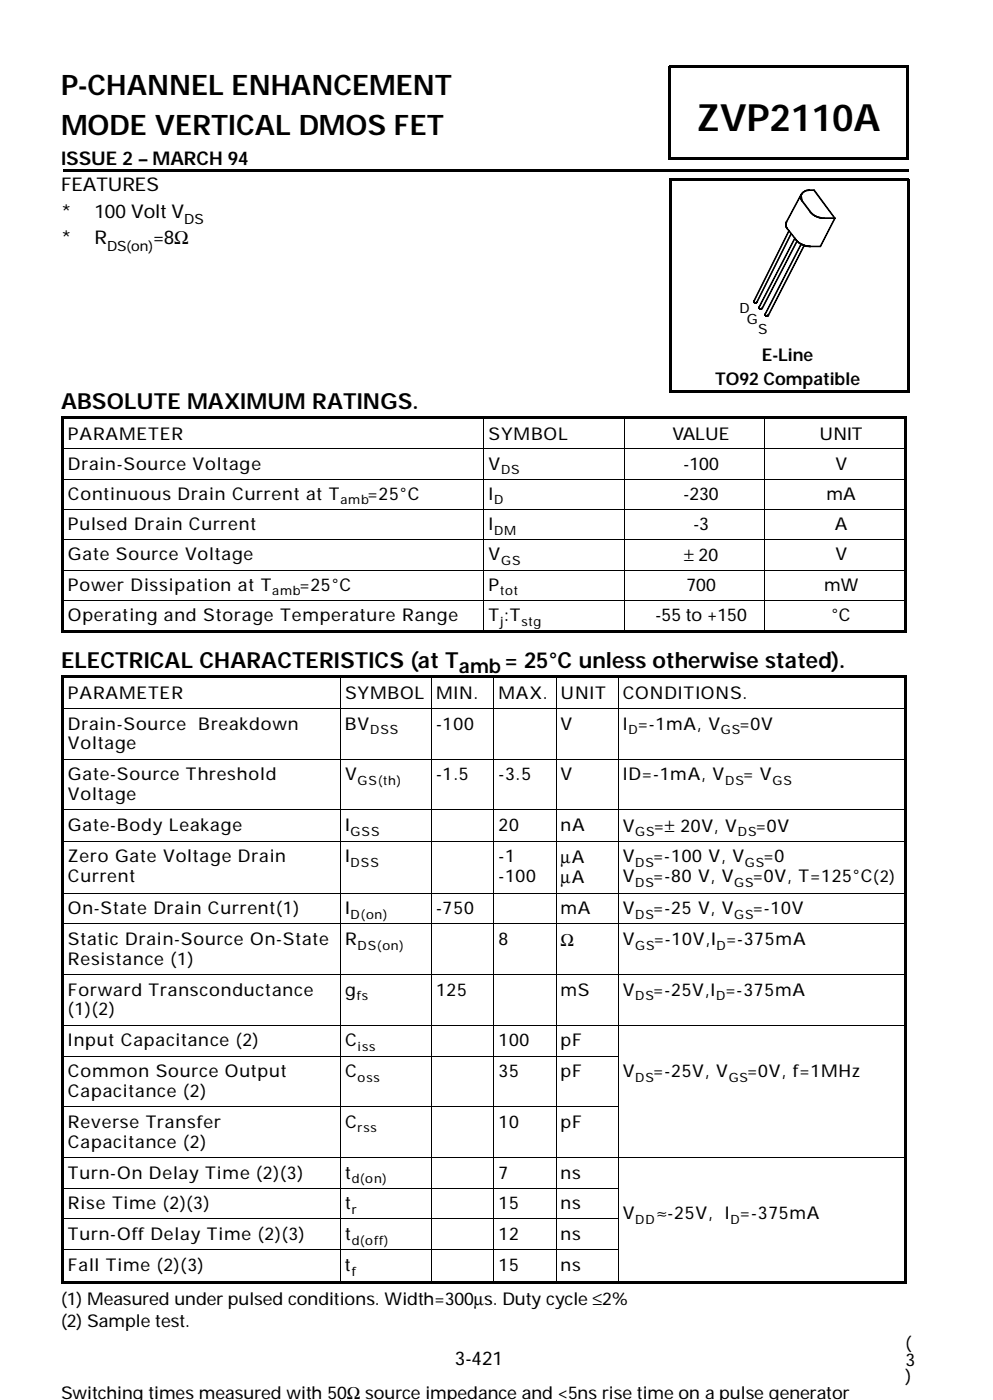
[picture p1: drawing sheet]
<svg xmlns="http://www.w3.org/2000/svg" width="149mm" height="210mm" viewBox="0 0 149 210" stroke-linecap="round" stroke-linejoin="round" font-family="sans-serif">
<g fill="none" stroke="#000" stroke-width=".15">
<path d="M9.5 67.3h126.1M9.5 71.8h126.1M9.5 76.3h126.1M72.5 62.8v31.7M93.6 62.8v31.7M114.6 62.8v31.7M9.5 80.9h126.1M9.5 85.5h126.1M9.5 90h126.1M9.5 106.2h126.1M9.5 113.8h126.1M51 101.6v90.5"/>
<path d="M64.7 101.6v90.5M74 101.6v90.5M83.4 101.6v90.5M92.7 101.6v90.5M9.5 121.4h126.1M9.5 126.1h126.1M9.5 133.9h126.1M9.5 138.5h126.1M9.5 158.3h83.2M9.5 146.1h126.1M9.5 153.7h126.1M9.5 165.9h83.2"/>
<path d="M9.5 178.1h83.2M9.5 173.5h126.1M9.5 182.7h83.2M9.5 187.4h83.2"/>
</g>
<g fill="none" stroke="#000" stroke-width=".32">
<path d="M100.2 10h36M100.4 9.9v14M136.1 9.9v14M100.2 23.8h36M100.3 26.9h36M100.5 26.8v32M136.2 26.8v32M100.3 58.7h36M9.2 62.6h126.7M9.3 62.5v32.4M135.8 62.5v32.4M9.2 94.7h126.7"/>
<path d="M9.2 101.4h126.7M9.3 101.3v91.1M135.8 101.3v91.1M9.2 192.3h126.7"/>
</g>
<path d="M9.6 25.6h126.7" fill="none" stroke="#000" stroke-width=".36"/>
<g fill="#000" stroke="#000" stroke-width=".15">
<path d="M117.8 33.5v.2z" fill-rule="evenodd"/>
<path d="M117.8 33.6v.1z" fill-rule="evenodd"/>
<path d="M117.8 33.7v.1z" fill-rule="evenodd"/>
<path d="M117.8 33.7l.1 .2h-.1z" fill-rule="evenodd"/>
<path d="M117.8 33.4l.1 .1h-.1z" fill-rule="evenodd"/>
<path d="M117.8 33.5h.1l-.1 .1z" fill-rule="evenodd"/>
<path d="M117.8 33.8h.1v.1z" fill-rule="evenodd"/>
<path d="M117.8 33.9l.1 .1z" fill-rule="evenodd"/>
<path d="M117.8 33.9l.1 .2z" fill-rule="evenodd"/>
<path d="M117.8 33.3h.1v.1z" fill-rule="evenodd"/>
<path d="M117.8 33.3l.1 .1-.1 .1z" fill-rule="evenodd"/>
<path d="M117.8 34l.2 .1h-.1z" fill-rule="evenodd"/>
<path d="M117.9 34l.1 .2z" fill-rule="evenodd"/>
<path d="M117.9 33.2h.1l-.1 .1h-.1z" fill-rule="evenodd"/>
<path d="M117.9 34.1l.1 .1z" fill-rule="evenodd"/>
<path d="M117.9 34.1l.1 .2z" fill-rule="evenodd"/>
<path d="M118.2 34.5l.1 .1-5.3 10.5z" fill-rule="evenodd"/>
<path d="M118.6 35v.1l-5.1 10.2z" fill-rule="evenodd"/>
<path d="M119.2 35.7l-5.4 10.4z" fill-rule="evenodd"/>
<path d="M118 34.2l1.4 1.8z" fill-rule="evenodd"/>
<path d="M119.3 35.9l.2 .2z" fill-rule="evenodd"/>
<path d="M119.4 36l.2 .2-.2-.1z" fill-rule="evenodd"/>
<path d="M119.4 36.1l.2 .1-5.4 10z" fill-rule="evenodd"/>
<path d="M119.5 36.1l.2 .2z" fill-rule="evenodd"/>
<path d="M119.6 36.3l.1-.1 .1 .2z" fill-rule="evenodd"/>
<path d="M119.7 36.3l.2 .2z" fill-rule="evenodd"/>
<path d="M119.8 36.4l.2 .2z" fill-rule="evenodd"/>
<path d="M120.1 36.5l.1 .1-.2 .2z" fill-rule="evenodd"/>
<path d="M120 29.4h.1v.2h-.1z" fill-rule="evenodd"/>
<path d="M120 36.5l.2 .1z" fill-rule="evenodd"/>
<path d="M120 29.7l.2 .2h-.2z" fill-rule="evenodd"/>
<path d="M120 29.5l.1 .2z" fill-rule="evenodd"/>
<path d="M120 29.3h.2l-.1 .2z" fill-rule="evenodd"/>
<path d="M120.1 29.1l.1 .1-.1 .1z" fill-rule="evenodd"/>
<path d="M120 36.7h.1l-5.4 10.4z" fill-rule="evenodd"/>
<path d="M120 29.1l.1 .1-2.2 4.1z" fill-rule="evenodd"/>
<path d="M120.1 36.5l.5 .3z" fill-rule="evenodd"/>
<path d="M120 29.1h.1l.2 1h-.1z" fill-rule="evenodd"/>
<path d="M120.1 29.8l.1 .2z" fill-rule="evenodd"/>
<path d="M120.2 29l.1 .1-.2 .1z" fill-rule="evenodd"/>
<path d="M120.1 36.6l.2 .1z" fill-rule="evenodd"/>
<path d="M120.1 29.9l.2 .2z" fill-rule="evenodd"/>
<path d="M120.3 28.9h.1l-.2 .2z" fill-rule="evenodd"/>
<path d="M120.2 36.6l.2 .2z" fill-rule="evenodd"/>
<path d="M120.2 29l.1-.1-.2 .4z" fill-rule="evenodd"/>
<path d="M120.3 28.9l.1-.1-.1 .2z" fill-rule="evenodd"/>
<path d="M120.4 28.8l.2-.1-.2 .2z" fill-rule="evenodd"/>
<path d="M120.4 36.7l.2 .1z" fill-rule="evenodd"/>
<path d="M120.5 36.9h1v.1l-1-.1z" fill-rule="evenodd"/>
<path d="M120.5 28.7l.2-.1-.1 .2z" fill-rule="evenodd"/>
<path d="M120.5 36.7l.3 .2z" fill-rule="evenodd"/>
<path d="M120.5 36.9h.1l-5.4 10.4z" fill-rule="evenodd"/>
<path d="M120.5 36.7l.1 .1-.1 .1z" fill-rule="evenodd"/>
<path d="M120.6 28.6h.3l-.2 .1z" fill-rule="evenodd"/>
<path d="M120.6 36.8h.3v.1z" fill-rule="evenodd"/>
<path d="M120.8 28.5h.2l-.2 .1z" fill-rule="evenodd"/>
<path d="M120.8 36.8l.2 .1z" fill-rule="evenodd"/>
<path d="M120.9 28.5h.3z" fill-rule="evenodd"/>
<path d="M121 36.9h.2h-.2z" fill-rule="evenodd"/>
<path d="M121.1 36.9h.2l.1 .1z" fill-rule="evenodd"/>
<path d="M121.1 28.5h.3l-.2 .1z" fill-rule="evenodd"/>
<path d="M121.3 36.9l.2 .1h-.2z" fill-rule="evenodd"/>
<path d="M121.3 28.5h.8h-.8z" fill-rule="evenodd"/>
<path d="M120.2 30.1l1.3 1.6z" fill-rule="evenodd"/>
<path d="M121.4 31.7l.2 .2z" fill-rule="evenodd"/>
<path d="M121.4 36.9h1.6l-1.6 .1z" fill-rule="evenodd"/>
<path d="M121.5 31.8l.2 .1-.1 .1z" fill-rule="evenodd"/>
<path d="M121.6 31.9l.2 .2-.2-.2z" fill-rule="evenodd"/>
<path d="M121.7 32l.2 .2z" fill-rule="evenodd"/>
<path d="M121.8 32.1l.2 .2-.2-.2z" fill-rule="evenodd"/>
<path d="M121.9 32.2l.2 .1z" fill-rule="evenodd"/>
<path d="M122 32.3l.3 .1z" fill-rule="evenodd"/>
<path d="M122.2 32.3l.2 .2z" fill-rule="evenodd"/>
<path d="M122.3 32.4l.3 .1h-.2z" fill-rule="evenodd"/>
<path d="M122.5 32.5l.2 .1z" fill-rule="evenodd"/>
<path d="M122.6 32.5l.2 .1z" fill-rule="evenodd"/>
<path d="M122.8 32.5l.2 .2h-.2z" fill-rule="evenodd"/>
<path d="M122.9 32.6l.3 .1h-.2z" fill-rule="evenodd"/>
<path d="M123.1 32.6l.2 .1z" fill-rule="evenodd"/>
<path d="M123.2 32.7h.3h-.3z" fill-rule="evenodd"/>
<path d="M123.4 32.7h.2h-.2z" fill-rule="evenodd"/>
<path d="M122 28.5l3.2 4.2z" fill-rule="evenodd"/>
<path d="M123.6 32.7h1.6h-1.6z" fill-rule="evenodd"/>
<path d="M125.1 32.7h.1l-2.2 4.3z" fill-rule="evenodd"/>
<path d="M113 45.1v.2z" fill-rule="evenodd"/>
<path d="M113 45.2v.1z" fill-rule="evenodd"/>
<path d="M113 45.2l.1 .1h-.1z" fill-rule="evenodd"/>
<path d="M113 45.1v.1z" fill-rule="evenodd"/>
<path d="M113 45.2l.1 .2z" fill-rule="evenodd"/>
<path d="M113 45.3h.1v.1z" fill-rule="evenodd"/>
<path d="M113 45.3l.2 .1z" fill-rule="evenodd"/>
<path d="M113.1 45.3l.1 .1z" fill-rule="evenodd"/>
<path d="M113.1 45.3h.1v.2z" fill-rule="evenodd"/>
<path d="M113.2 45.3l.1 .2-.1-.1z" fill-rule="evenodd"/>
<path d="M113.2 45.4h.2z" fill-rule="evenodd"/>
<path d="M113.2 45.4h.2z" fill-rule="evenodd"/>
<path d="M113.3 45.3l.1 .1-.1 .1z" fill-rule="evenodd"/>
<path d="M113.4 45.3l.1 .1h-.1z" fill-rule="evenodd"/>
<path d="M113.4 45.3h.1l-.1 .1z" fill-rule="evenodd"/>
<path d="M113.4 45.3l.1-.1v.2z" fill-rule="evenodd"/>
<path d="M113.8 46v.1z" fill-rule="evenodd"/>
<path d="M113.8 46v.2z" fill-rule="evenodd"/>
<path d="M113.8 46.1v.1z" fill-rule="evenodd"/>
<path d="M113.8 46.1v.1z" fill-rule="evenodd"/>
<path d="M113.8 46.2v-.1l.1 .2z" fill-rule="evenodd"/>
<path d="M113.8 46.2h.1v.1z" fill-rule="evenodd"/>
<path d="M113.8 46.2l.2 .1h-.1z" fill-rule="evenodd"/>
<path d="M113.8 46.3h.2z" fill-rule="evenodd"/>
<path d="M113.9 46.3h.1z" fill-rule="evenodd"/>
<path d="M114 46.3h.1z" fill-rule="evenodd"/>
<path d="M114 46.3h.1z" fill-rule="evenodd"/>
<path d="M114 46.3h.2z" fill-rule="evenodd"/>
<path d="M114.1 46.3h.1z" fill-rule="evenodd"/>
<path d="M114.1 46.3l.1-.1v.1h-.1z" fill-rule="evenodd"/>
<path d="M114.2 46.2h.1l-.1 .1z" fill-rule="evenodd"/>
<path d="M114.2 46.1l.1 .1-.1 .1z" fill-rule="evenodd"/>
<path d="M114.7 47.1l.1-.1v.1z" fill-rule="evenodd"/>
<path d="M114.7 47.1h.1l-.1 .1z" fill-rule="evenodd"/>
<path d="M114.7 47.1l.1 .1z" fill-rule="evenodd"/>
<path d="M114.7 47.1h.1l-.1 .1z" fill-rule="evenodd"/>
<path d="M114.7 47.1l.1 .1z" fill-rule="evenodd"/>
<path d="M114.7 47.1h.1l-.1 .2z" fill-rule="evenodd"/>
<path d="M114.7 47.1l.1 .2z" fill-rule="evenodd"/>
<path d="M114.7 47.2h.1l-.1 .1z" fill-rule="evenodd"/>
<path d="M114.7 47.2l.1 .1h-.1z" fill-rule="evenodd"/>
<path d="M114.7 47.2l.1 .1z" fill-rule="evenodd"/>
<path d="M114.7 47.2l.1 .1z" fill-rule="evenodd"/>
<path d="M114.7 47.3h.1h-.1z" fill-rule="evenodd"/>
<path d="M114.8 47.3v.1z" fill-rule="evenodd"/>
<path d="M114.8 47.3h.1l-.1 .1z" fill-rule="evenodd"/>
<path d="M114.8 47.3l.1 .1z" fill-rule="evenodd"/>
<path d="M114.8 47.3h.1v.1z" fill-rule="evenodd"/>
<path d="M114.8 47.3h.1v.1z" fill-rule="evenodd"/>
<path d="M114.9 47.3l.1 .1h-.2z" fill-rule="evenodd"/>
<path d="M114.9 47.3l.1 .1z" fill-rule="evenodd"/>
<path d="M114.9 47.3l.1 .1z" fill-rule="evenodd"/>
<path d="M114.9 47.3l.1 .1h-.1z" fill-rule="evenodd"/>
<path d="M114.9 47.3l.1 .1z" fill-rule="evenodd"/>
<path d="M115 47.3l.1 .1h-.1z" fill-rule="evenodd"/>
<path d="M115 47.3h.1v.1z" fill-rule="evenodd"/>
<path d="M115 47.3h.1v.1z" fill-rule="evenodd"/>
<path d="M115 47.3l.1 .1z" fill-rule="evenodd"/>
<path d="M115 47.3h.2l-.2 .1z" fill-rule="evenodd"/>
<path d="M115.1 47.3h.1l-.1 .1z" fill-rule="evenodd"/>
<path d="M115.1 47.3h.1z" fill-rule="evenodd"/>
<path d="M115.2 47.2v.1h-.1z" fill-rule="evenodd"/>
<path d="M115.1 47.2l.1 .1z" fill-rule="evenodd"/>
<path d="M115.2 47.2v.1h-.1z" fill-rule="evenodd"/>
</g>
<text font-size="5.6" x="104.5" y="19.6">ZVP2110A</text>
<g font-size="4.2">
<text x="9.2" y="14.3">P-CHANNEL ENHANCEMENT</text>
<text x="9.2" y="20.3">MODE VERTICAL DMOS FET</text>
</g>
<g font-size="3.3">
<text x="9.2" y="61.3">ABSOLUTE MAXIMUM RATINGS.</text>
<text x="9.2" y="100.1">ELECTRICAL CHARACTERISTICS (at T</text>
<text x="75.7" y="100.1">= 25°C unless otherwise stated).</text>
</g>
<text font-size="3" x="68.8" y="100.9">amb</text>
<g font-size="2.8">
<text x="9.2" y="24.8">ISSUE 2 – MARCH 94</text>
<text x="9.2" y="28.7">FEATURES</text>
<text x="9.2" y="32.6">*</text>
<text x="14.2" y="32.6">100 Volt V</text>
<text x="9.2" y="36.6">*</text>
<text x="14.2" y="36.6">R</text>
<text x="23" y="36.6">=8Ω</text>
<text x="68.2" y="204.6">3-421</text>
</g>
<g font-size="2.6">
<text x="107.2" y="57.7">TO92 Compatible</text>
<text x="114.2" y="54.2">E-Line</text>
<text x="10.2" y="65.9">PARAMETER</text>
<text x="73.3" y="65.9">SYMBOL</text>
<text x="100.8" y="65.9">VALUE</text>
<text x="122.9" y="65.9">UNIT</text>
<text x="10.2" y="70.4">Drain-Source Voltage</text>
<text x="73.2" y="70.4">V</text>
<text x="102.5" y="70.4">-100</text>
<text x="125.2" y="70.4">V</text>
<text x="10.2" y="74.9">Continuous Drain Current at T</text>
<text x="55.1" y="74.9">=25°C</text>
<text x="73.2" y="74.9">I</text>
<text x="102.5" y="74.9">-230</text>
<text x="123.9" y="74.9">mA</text>
<text x="10.2" y="79.5">Pulsed Drain Current</text>
<text x="10.2" y="84">Gate Source Voltage</text>
<text x="73.2" y="84">V</text>
<text x="73.3" y="79.5">I</text>
<text x="104" y="79.5">-3</text>
<text x="125.2" y="79.5">A</text>
<text x="125.2" y="84">V</text>
<text x="10.2" y="88.6">Power Dissipation at T</text>
<text x="44.9" y="88.6">=25°C</text>
<text x="73.2" y="88.6">P</text>
<text x="102.6" y="84.1">± 20</text>
<text x="102.9" y="88.6">700</text>
<text x="123.6" y="88.6">mW</text>
<text x="10.2" y="93.1">Operating and Storage Temperature Range</text>
<text x="73.3" y="93.1">T :T</text>
<text x="98.3" y="93.1">-55 to +150</text>
<text x="124.7" y="93.1">°C</text>
<text x="10.2" y="104.8">PARAMETER</text>
<text x="51.7" y="104.8">SYMBOL MIN.</text>
<text x="74.7" y="104.8">MAX.</text>
<text x="84" y="104.8">UNIT</text>
<text x="93.4" y="104.8">CONDITIONS.</text>
<text x="10.2" y="109.4">Drain-Source Breakdown</text>
<text x="10.2" y="112.3">Voltage</text>
<text x="51.7" y="109.4">BV</text>
<text x="65.4" y="109.4">-100</text>
<text x="84" y="109.4">V</text>
<text x="93.4" y="109.4">I =-1mA, V</text>
<text x="110.8" y="109.4">=0V</text>
<text x="10.2" y="117">Gate-Source Threshold</text>
<text x="10.2" y="119.9">Voltage</text>
<text x="51.7" y="117">V</text>
<text x="65.4" y="117">-1.5</text>
<text x="74.7" y="117">-3.5</text>
<text x="84" y="117">V</text>
<text x="93.4" y="117">ID=-1mA, V</text>
<text x="111.4" y="117">= V</text>
<text x="10.2" y="124.6">Gate-Body Leakage</text>
<text x="51.7" y="124.6">I</text>
<text x="74.7" y="124.6">20</text>
<text x="84" y="124.6">nA</text>
<text x="93.4" y="124.7">V</text>
<text x="98" y="124.7">=± 20V, V</text>
<text x="113.3" y="124.7">=0V</text>
<text x="10.2" y="129.3">Zero Gate Voltage Drain</text>
<text x="51.7" y="129.3">I</text>
<text x="74.7" y="129.3">-1</text>
<text x="84" y="129.4">µA</text>
<text x="93.4" y="129.3">V</text>
<text x="97.9" y="129.3">=-100 V, V</text>
<text x="114.4" y="129.3">=0</text>
<text x="10.2" y="137.1">On-State Drain Current(1)</text>
<text x="10.2" y="132.3">Current</text>
<text x="51.7" y="137.1">I</text>
<text x="65.4" y="137.1">-750</text>
<text x="74.7" y="132.3">-100</text>
<text x="84" y="132.4">µA</text>
<text x="84" y="137.1">mA</text>
<text x="93.4" y="137.1">V</text>
<text x="93.4" y="132.3">V</text>
<text x="97.9" y="132.3">=-80 V, V</text>
<text x="97.9" y="137.1">=-25 V, V</text>
<text x="112.9" y="132.3">=0V, T=125°C(2)</text>
<text x="112.9" y="137.1">=-10V</text>
<text x="10.2" y="141.7">Static Drain-Source On-State</text>
<text x="51.7" y="141.7">R</text>
<text x="74.7" y="141.7">8</text>
<text x="84" y="141.8">Ω</text>
<text x="93.4" y="141.7">V</text>
<text x="98" y="141.7">=-10V,I =-375mA</text>
<text x="10.2" y="149.3">Forward Transconductance</text>
<text x="10.2" y="144.7">Resistance (1)</text>
<text x="51.7" y="149.3">g</text>
<text x="65.4" y="149.3">125</text>
<text x="84" y="149.3">mS</text>
<text x="93.4" y="149.3">V</text>
<text x="97.9" y="149.3">=-25V,I =-375mA</text>
<text x="10.2" y="152.2">(1)(2)</text>
<text x="10.2" y="161.5">Common Source Output</text>
<text x="10.2" y="156.9">Input Capacitance (2)</text>
<text x="51.7" y="161.5">C</text>
<text x="51.7" y="156.9">C</text>
<text x="74.7" y="156.9">100</text>
<text x="74.7" y="161.5">35</text>
<text x="84" y="156.9">pF</text>
<text x="84" y="161.5">pF</text>
<text x="93.4" y="161.5">V</text>
<text x="97.9" y="161.5">=-25V, V</text>
<text x="112" y="161.5">=0V, f=1MHz</text>
<text x="10.2" y="164.5">Capacitance (2)</text>
<text x="10.2" y="169.1">Reverse Transfer</text>
<text x="10.2" y="172.1">Capacitance (2)</text>
<text x="51.7" y="169.1">C</text>
<text x="74.7" y="169.1">10</text>
<text x="84" y="169.1">pF</text>
<text x="10.2" y="176.7">Turn-On Delay Time (2)(3)</text>
<text x="51.7" y="176.7">t</text>
<text x="74.7" y="176.7">7</text>
<text x="84" y="176.7">ns</text>
<text x="10.2" y="185.9">Turn-Off Delay Time (2)(3)</text>
<text x="10.2" y="181.3">Rise Time (2)(3)</text>
<text x="51.7" y="185.9">t</text>
<text x="51.7" y="181.3">t</text>
<text x="74.7" y="181.3">15</text>
<text x="74.7" y="185.9">12</text>
<text x="84" y="181.3">ns</text>
<text x="84" y="185.9">ns</text>
<text x="93.4" y="182.8">V</text>
<text x="98.5" y="182.8">≈-25V, I =-375mA</text>
<text x="10.2" y="190.6">Fall Time (2)(3)</text>
<text x="51.7" y="190.6">t</text>
<text x="74.7" y="190.6">15</text>
<text x="84" y="190.6">ns</text>
<text x="9.2" y="195.6">(1) Measured under pulsed conditions. Width=300µs. Duty cycle ≤2%</text>
<text x="9.2" y="198.9">(2) Sample test.</text>
<text x="135.8" y="202.3">(</text>
<text x="9.2" y="209.8">Switching times measured with 50Ω source impedance and &lt;5ns rise time on a pulse generator</text>
<text x="135.8" y="204.7">3</text>
<text x="135.8" y="207.2">)</text>
</g>
<g font-size="2.1">
<text x="27.6" y="33.6">DS</text>
<text x="16" y="37.6">DS(on)</text>
<text x="110.8" y="47">D</text>
<text x="112" y="48.6">G</text>
<text x="113.7" y="50.1">S</text>
</g>
<g font-size="1.9">
<text x="75.1" y="71.1">DS</text>
<text x="51" y="75.6">amb</text>
<text x="74.1" y="75.6">D</text>
<text x="74.1" y="80.1">DM</text>
<text x="40.8" y="89.3">amb</text>
<text x="75" y="89.3">tot</text>
<text x="75.1" y="84.7">GS</text>
<text x="75" y="93.8">j</text>
<text x="78.2" y="93.8">stg</text>
<text x="55.5" y="110.1">DSS</text>
<text x="94.2" y="110.1">D</text>
<text x="108.1" y="110.1">GS</text>
<text x="53.6" y="117.7">GS(th)</text>
<text x="108.7" y="117.7">DS</text>
<text x="115.8" y="117.7">GS</text>
<text x="52.6" y="125.3">GSS</text>
<text x="95.2" y="125.3">GS</text>
<text x="110.6" y="125.3">DS</text>
<text x="52.6" y="130">DSS</text>
<text x="95.2" y="130">DS</text>
<text x="111.7" y="130">GS</text>
<text x="52.6" y="137.7">D(on)</text>
<text x="95.2" y="132.9">DS</text>
<text x="95.2" y="137.7">DS</text>
<text x="110.1" y="132.9">GS</text>
<text x="110.1" y="137.7">GS</text>
<text x="53.6" y="142.4">DS(on)</text>
<text x="95.2" y="142.4">GS</text>
<text x="107.4" y="142.4">D</text>
<text x="53.5" y="149.9">fs</text>
<text x="95.2" y="149.9">DS</text>
<text x="107.4" y="149.9">D</text>
<text x="53.6" y="157.5">iss</text>
<text x="53.6" y="162.2">oss</text>
<text x="95.2" y="162.2">DS</text>
<text x="109.2" y="162.2">GS</text>
<text x="53.6" y="169.8">rss</text>
<text x="52.7" y="177.4">d(on)</text>
<text x="52.7" y="182">r</text>
<text x="95.2" y="183.5">DD</text>
<text x="109.5" y="183.5">D</text>
<text x="52.7" y="186.6">d(off)</text>
<text x="52.7" y="191.3">f</text>
</g>
</svg>
